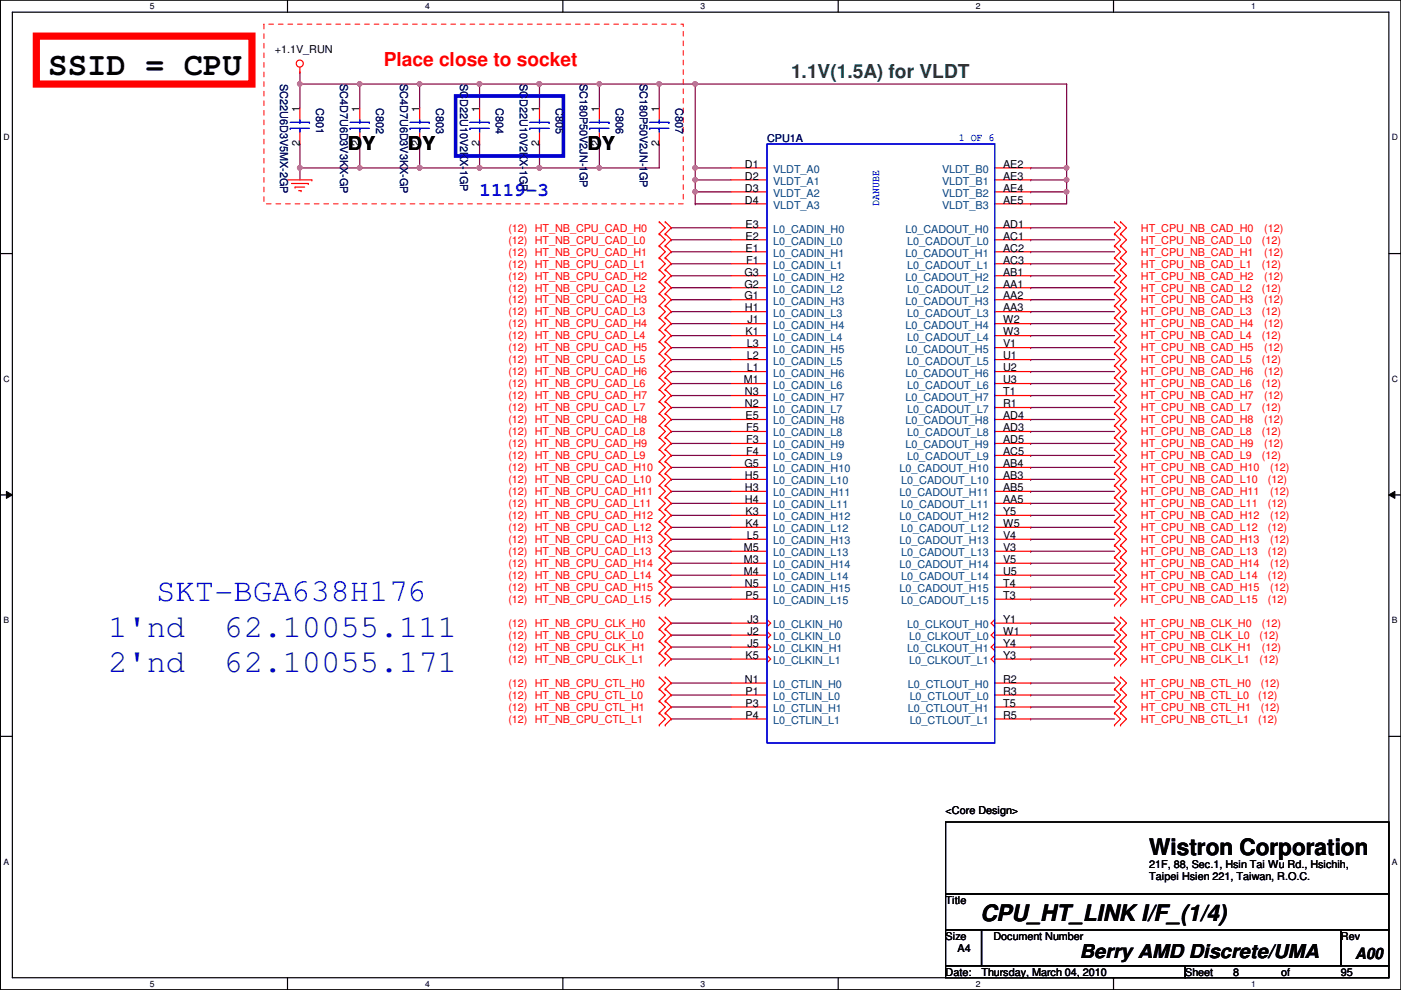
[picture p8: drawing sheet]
<svg xmlns="http://www.w3.org/2000/svg" width="297mm" height="210mm" viewBox="0 0 297 210" stroke-linecap="round" stroke-linejoin="round" font-family="sans-serif">
<path d="M.1 0h296.9v209.8h-296.9zM2.6 2.6h291.9v204.7h-291.9z" fill="none" stroke="#000" stroke-width=".25"/>
<g fill="#fff">
<path d="M31.8 .3h1v2h-1z"/>
<path d="M31.8 207.6h1v1.9h-1z"/>
</g>
<path d="M61 0v2.6M61 207.3v2.5" fill="none" stroke="#000" stroke-width=".25"/>
<g fill="#fff">
<path d="M90.1 .3h1v2h-1z"/>
<path d="M90.1 207.6h1v1.9h-1z"/>
</g>
<path d="M119.3 0v2.6M119.3 207.3v2.5" fill="none" stroke="#000" stroke-width=".25"/>
<g fill="#fff">
<path d="M148.5 .3h1v2h-1z"/>
<path d="M148.5 207.6h1v1.9h-1z"/>
</g>
<path d="M177.7 0v2.6M177.7 207.3v2.5" fill="none" stroke="#000" stroke-width=".25"/>
<g fill="#fff">
<path d="M206.9 .3h1v2h-1z"/>
<path d="M206.9 207.6h1v1.9h-1z"/>
</g>
<path d="M236.1 0v2.6M236.1 207.3v2.5" fill="none" stroke="#000" stroke-width=".25"/>
<g fill="#fff">
<path d="M265.3 .3h.9v2h-.9z"/>
<path d="M265.3 207.6h.9v1.9h-.9z"/>
<path d="M.7 28.2h1.3v1.9h-1.3z"/>
<path d="M295.1 28.2h1.3v1.9h-1.3z"/>
<path d="M.7 79.3h1.3v2h-1.3z"/>
<path d="M295.1 79.3h1.3v2h-1.3z"/>
</g>
<path d="M.1 53.8h2.5M294.5 53.8h2.5" fill="none" stroke="#000" stroke-width=".25"/>
<g fill="#fff">
<path d="M.7 130.5h1.2v2h-1.2z"/>
<path d="M295.1 130.5h1.2v2h-1.2z"/>
</g>
<path d="M.1 104.9h2.5M294.5 104.9h2.5" fill="none" stroke="#000" stroke-width=".25"/>
<path d="M1.4 104.2l1.2 .7-1.2 .8zM294.5 104.9l1.2-.7v1.5z" fill="#000"/>
<path d="M1.4 104.2l1.2 .7-1.2 .8zM294.5 104.9l1.2-.7v1.5z" fill="none" stroke="#000" stroke-width=".21"/>
<g fill="#fff">
<path d="M.7 181.7h1.2v2h-1.2z"/>
<path d="M295.1 181.7h1.2v2h-1.2z"/>
</g>
<path d="M.1 156.1h2.5M294.5 156.1h2.5" fill="none" stroke="#000" stroke-width=".25"/>
<path d="M114.4 17.8h.1M114.4 17.8h12.7" fill="none" stroke="#800040" stroke-width=".25"/>
<circle cx="114.4" cy="17.8" r=".49" fill="#f0f"/>
<circle cx="114.4" cy="17.8" r=".49" fill="none" stroke="#f0f" stroke-width=".25"/>
<path d="M63.6 15.3h.1M63.6 15.3v2.5M147.4 40.7h.1M147.4 40.7v2.5M218.5 139.7h.1M218.5 139.7h17.8M218.5 147.4h.1M218.5 144.8h.1M218.5 147.4h17.8M218.5 144.8h17.8" fill="none" stroke="#800040" stroke-width=".25"/>
<circle cx="147.4" cy="40.7" r=".49" fill="#f0f"/>
<circle cx="147.4" cy="40.7" r=".49" fill="none" stroke="#f0f" stroke-width=".25"/>
<path d="M147.4 17.8h.1M147.4 17.8h78.7" fill="none" stroke="#800040" stroke-width=".25"/>
<circle cx="147.4" cy="17.8" r=".49" fill="#f0f"/>
<circle cx="147.4" cy="17.8" r=".49" fill="none" stroke="#f0f" stroke-width=".25"/>
<g fill="none" stroke="#800040" stroke-width=".25">
<path d="M101.7 17.8h.1M101.7 17.8v5.1M101.7 17.8h12.7M114.4 17.8h.1M114.4 17.8v5.1M127.1 17.8h.1M127.1 17.8v5.1M147.4 17.8h.1M147.4 17.8v17.8M114.4 30.5h.1M114.4 30.5v5.1M139.8 30.5h.1"/>
<path d="M139.8 30.5v5.1M218.5 35.6h.1M218.5 35.6h7.6M142.3 58.5h.1M142.3 55.9h.1M142.3 53.4h.1M142.3 50.8h.1M142.3 48.3h.1M142.3 58.5h12.7M142.3 55.9h12.7M142.3 53.4h12.7M142.3 50.8h12.7"/>
<path d="M142.3 48.3h12.7M142.3 76.2h.1M142.3 73.7h.1M142.3 68.6h.1M142.3 71.2h.1M142.3 66.1h.1M142.3 63.5h.1M142.3 61h.1M142.3 78.8h.1M142.3 76.2h12.7M142.3 73.7h12.7M142.3 68.6h12.7"/>
<path d="M142.3 71.2h12.7M142.3 66.1h12.7M142.3 63.5h12.7M142.3 61h12.7M142.3 78.8h12.7M142.3 99.1h.1M142.3 94h.1M142.3 96.6h.1M142.3 91.5h.1M142.3 88.9h.1M142.3 83.9h.1M142.3 86.4h.1"/>
<path d="M142.3 81.3h.1M142.3 99.1h12.7M142.3 94h12.7M142.3 96.6h12.7M142.3 91.5h12.7M142.3 88.9h12.7M142.3 83.9h12.7M142.3 86.4h12.7M142.3 81.3h12.7M142.3 114.3h.1M142.3 116.9h.1M142.3 109.3h.1"/>
<path d="M142.3 111.8h.1M142.3 106.7h.1M142.3 104.2h.1M142.3 101.6h.1M142.3 119.4h.1M142.3 114.3h12.7M142.3 116.9h12.7M142.3 109.3h12.7M142.3 111.8h12.7M142.3 106.7h12.7M142.3 104.2h12.7M142.3 101.6h12.7"/>
<path d="M142.3 119.4h12.7M142.3 124.5h.1M142.3 127h.1M142.3 122h.1M142.3 134.7h.1M142.3 132.1h.1M142.3 137.2h.1M142.3 139.7h.1M142.3 124.5h12.7M142.3 127h12.7M142.3 122h12.7M142.3 134.7h12.7"/>
<path d="M142.3 132.1h12.7M142.3 137.2h12.7M142.3 139.7h12.7M142.3 144.8h.1M142.3 147.4h.1M142.3 152.4h.1M142.3 144.8h12.7M142.3 147.4h12.7M142.3 152.4h12.7"/>
</g>
<circle cx="114.4" cy="17.8" r=".49" fill="#f0f"/>
<circle cx="114.4" cy="17.8" r=".49" fill="none" stroke="#f0f" stroke-width=".25"/>
<circle cx="101.7" cy="17.8" r=".49" fill="#f0f"/>
<circle cx="101.7" cy="17.8" r=".49" fill="none" stroke="#f0f" stroke-width=".25"/>
<path d="M127.1 17.8h.1M127.1 17.8h12.7" fill="none" stroke="#800040" stroke-width=".25"/>
<circle cx="139.8" cy="17.8" r=".49" fill="#f0f"/>
<circle cx="139.8" cy="17.8" r=".49" fill="none" stroke="#f0f" stroke-width=".25"/>
<circle cx="127.1" cy="17.8" r=".49" fill="#f0f"/>
<circle cx="127.1" cy="17.8" r=".49" fill="none" stroke="#f0f" stroke-width=".25"/>
<path d="M89 30.5h.1M89 35.6h.1M89 30.5v5.1M89 35.6h12.7" fill="none" stroke="#800040" stroke-width=".25"/>
<circle cx="101.7" cy="35.6" r=".49" fill="#f0f"/>
<circle cx="101.7" cy="35.6" r=".49" fill="none" stroke="#f0f" stroke-width=".25"/>
<circle cx="89" cy="35.6" r=".49" fill="#f0f"/>
<circle cx="89" cy="35.6" r=".49" fill="none" stroke="#f0f" stroke-width=".25"/>
<path d="M101.7 35.6h.1M101.7 35.6h12.7" fill="none" stroke="#800040" stroke-width=".25"/>
<circle cx="114.4" cy="35.6" r=".49" fill="#f0f"/>
<circle cx="114.4" cy="35.6" r=".49" fill="none" stroke="#f0f" stroke-width=".25"/>
<circle cx="101.7" cy="35.6" r=".49" fill="#f0f"/>
<circle cx="101.7" cy="35.6" r=".49" fill="none" stroke="#f0f" stroke-width=".25"/>
<path d="M89 17.8h.1M89 17.8h12.7" fill="none" stroke="#800040" stroke-width=".25"/>
<circle cx="101.7" cy="17.8" r=".49" fill="#f0f"/>
<circle cx="101.7" cy="17.8" r=".49" fill="none" stroke="#f0f" stroke-width=".25"/>
<circle cx="89" cy="17.8" r=".49" fill="#f0f"/>
<circle cx="89" cy="17.8" r=".49" fill="none" stroke="#f0f" stroke-width=".25"/>
<path d="M76.3 30.5h.1M76.3 30.5v5.1" fill="none" stroke="#800040" stroke-width=".25"/>
<circle cx="76.3" cy="35.6" r=".49" fill="#f0f"/>
<circle cx="76.3" cy="35.6" r=".49" fill="none" stroke="#f0f" stroke-width=".25"/>
<path d="M89 17.8h.1M89 17.8v5.1M114.4 35.6h.1M114.4 35.6h12.7M226.1 40.7h.1M226.1 40.7v2.5" fill="none" stroke="#800040" stroke-width=".25"/>
<circle cx="114.4" cy="35.6" r=".49" fill="#f0f"/>
<circle cx="114.4" cy="35.6" r=".49" fill="none" stroke="#f0f" stroke-width=".25"/>
<path d="M218.5 38.1h.1M218.5 38.1h7.6" fill="none" stroke="#800040" stroke-width=".25"/>
<circle cx="226.1" cy="38.1" r=".49" fill="#f0f"/>
<circle cx="226.1" cy="38.1" r=".49" fill="none" stroke="#f0f" stroke-width=".25"/>
<path d="M147.4 35.6h.1M147.4 35.6v2.5" fill="none" stroke="#800040" stroke-width=".25"/>
<circle cx="147.4" cy="38.1" r=".49" fill="#f0f"/>
<circle cx="147.4" cy="38.1" r=".49" fill="none" stroke="#f0f" stroke-width=".25"/>
<circle cx="147.4" cy="35.6" r=".49" fill="#f0f"/>
<circle cx="147.4" cy="35.6" r=".49" fill="none" stroke="#f0f" stroke-width=".25"/>
<path d="M76.3 17.8h.1M76.3 17.8h12.7M139.8 17.8h.1M139.8 17.8v5.1" fill="none" stroke="#800040" stroke-width=".25"/>
<circle cx="76.3" cy="17.8" r=".49" fill="#f0f"/>
<circle cx="76.3" cy="17.8" r=".49" fill="none" stroke="#f0f" stroke-width=".25"/>
<path d="M218.5 40.7h.1M218.5 40.7h7.6" fill="none" stroke="#800040" stroke-width=".25"/>
<circle cx="226.1" cy="40.7" r=".49" fill="#f0f"/>
<circle cx="226.1" cy="40.7" r=".49" fill="none" stroke="#f0f" stroke-width=".25"/>
<path d="M76.3 35.6h.1M76.3 35.6h12.7" fill="none" stroke="#800040" stroke-width=".25"/>
<circle cx="89" cy="35.6" r=".49" fill="#f0f"/>
<circle cx="89" cy="35.6" r=".49" fill="none" stroke="#f0f" stroke-width=".25"/>
<g fill="none" stroke="#800040" stroke-width=".25">
<path d="M63.6 17.8h.1M63.6 17.8v5.1M226.1 17.8h.1M226.1 17.8v17.8M63.6 35.6h.1M63.6 30.5h.1M63.6 30.5v7.6M127.1 35.6h.1M127.1 35.6h12.7M218.5 43.2h.1M218.5 43.2h7.6M218.5 149.9h.1"/>
<path d="M218.5 152.4h.1M218.5 149.9h17.8M218.5 152.4h17.8"/>
</g>
<circle cx="226.1" cy="35.6" r=".49" fill="#f0f"/>
<circle cx="226.1" cy="35.6" r=".49" fill="none" stroke="#f0f" stroke-width=".25"/>
<path d="M127.1 30.5h.1M127.1 30.5v5.1M226.1 38.1h.1M226.1 35.6h.1M226.1 35.6v5.1M218.5 53.4h.1M218.5 53.4h17.8M218.5 96.6h.1M218.5 96.6h17.8M142.3 149.9h.1M142.3 149.9h12.7" fill="none" stroke="#800040" stroke-width=".25"/>
<circle cx="127.1" cy="35.6" r=".49" fill="#f0f"/>
<circle cx="127.1" cy="35.6" r=".49" fill="none" stroke="#f0f" stroke-width=".25"/>
<path d="M63.6 17.8h.1M63.6 17.8h12.7M101.7 30.5h.1M101.7 30.5v5.1" fill="none" stroke="#800040" stroke-width=".25"/>
<circle cx="63.6" cy="17.8" r=".49" fill="#f0f"/>
<circle cx="63.6" cy="17.8" r=".49" fill="none" stroke="#f0f" stroke-width=".25"/>
<g fill="none" stroke="#800040" stroke-width=".25">
<path d="M76.3 17.8h.1M76.3 17.8v5.1M139.8 17.8h.1M139.8 17.8h7.6M63.6 35.6h.1M63.6 35.6h12.7M147.4 38.1h.1M147.4 38.1v2.6M218.5 50.8h.1M218.5 58.5h.1M218.5 48.3h.1M218.5 55.9h.1"/>
<path d="M218.5 50.8h17.8M218.5 58.5h17.8M218.5 48.3h17.8M218.5 55.9h17.8M218.5 76.2h.1M218.5 68.6h.1M218.5 66.1h.1M218.5 63.5h.1M218.5 73.7h.1M218.5 78.8h.1M218.5 61h.1M218.5 71.2h.1"/>
<path d="M218.5 76.2h17.8M218.5 68.6h17.8M218.5 66.1h17.8M218.5 63.5h17.8M218.5 73.7h17.8M218.5 78.8h17.8M218.5 61h17.8M218.5 71.2h17.8M218.5 86.4h.1M218.5 83.9h.1M218.5 81.3h.1M218.5 91.5h.1"/>
<path d="M218.5 99.1h.1M218.5 88.9h.1M218.5 94h.1M218.5 86.4h17.8M218.5 83.9h17.8M218.5 81.3h17.8M218.5 91.5h17.8M218.5 99.1h17.8M218.5 88.9h17.8M218.5 94h17.8M218.5 106.7h.1M218.5 104.2h.1"/>
<path d="M218.5 114.3h.1M218.5 119.4h.1M218.5 111.8h.1M218.5 101.6h.1M218.5 116.9h.1M218.5 109.3h.1M218.5 106.7h17.8M218.5 104.2h17.8M218.5 114.3h17.8M218.5 119.4h17.8M218.5 111.8h17.8M218.5 101.6h17.8"/>
<path d="M218.5 116.9h17.8M218.5 109.3h17.8M218.5 134.7h.1M218.5 137.2h.1M218.5 122h.1M218.5 132.1h.1M218.5 127h.1M218.5 124.5h.1M218.5 134.7h17.8M218.5 137.2h17.8M218.5 122h17.8M218.5 132.1h17.8"/>
<path d="M218.5 127h17.8M218.5 124.5h17.8"/>
</g>
<circle cx="63.6" cy="35.6" r=".49" fill="#f0f"/>
<circle cx="63.6" cy="35.6" r=".49" fill="none" stroke="#f0f" stroke-width=".25"/>
<path d="M147.4 38.1h.1M147.4 35.6h.1M147.4 38.1h7.6M147.4 35.6h7.6M147.4 43.2h.1M147.4 40.7h.1M147.4 43.2h7.6M147.4 40.7h7.6" fill="none" stroke="#800040" stroke-width=".25"/>
<g fill="none" stroke="#f00" stroke-width=".25">
<path d="M63.6 15.3h.1M63.6 14.3v1M61 38.1h5.1M61.8 38.9h3.6M62.6 39.7h.1M62.6 39.7h2M63.6 22.9v2.5M63.6 28v2.5M65.4 38.9h.1M66.1 38.1h.1M76.3 22.9v2.5M76.3 28v2.5"/>
<path d="M89 22.9v2.5M89 28v2.5M101.7 22.9v2.5M101.7 28v2.5M114.4 22.9v2.5M114.4 28v2.5M127.1 22.9v2.5M127.1 28v2.5M139.8 22.9v2.5M139.8 28v2.5M155 38.1h7.6M155 35.6h7.6"/>
<path d="M210.9 38.1h7.6M210.9 35.6h7.6M63.3 40.4h.5M63.8 40.4h.1M139.8 47h.1M139.8 49.6h.1M139.8 57.2h.1M139.8 59.7h.1M139.8 54.7h.1M139.8 52.1h.1M139.8 47l1.3 1.3-1.3 1.3M139.8 57.2l1.3 1.3-1.3 1.2"/>
<path d="M139.8 54.7l1.3 1.2-1.3 1.3M139.8 52.1l1.3 1.3-1.3 1.3M139.8 49.6l1.3 1.2-1.3 1.3M139.8 59.7l1.3 1.3-1.3 1.3M141.1 49.6h.1M141.1 47h.1M141.1 59.7h.1M141.1 57.2h.1M141.1 54.7h.1M141.1 52.1h.1M141.1 47l1.2 1.3-1.2 1.3M141.1 57.2l1.2 1.3-1.2 1.2"/>
<path d="M141.1 54.7l1.2 1.2-1.2 1.3M141.1 52.1l1.2 1.3-1.2 1.3M141.1 49.6l1.2 1.2-1.2 1.3M141.1 59.7l1.2 1.3-1.2 1.3M155 40.7h7.6M155 43.2h7.6M155 48.3h7.6M155 50.8h7.6M155 53.4h7.6M155 55.9h7.6M155 58.5h7.6M210.9 40.7h7.6"/>
<path d="M210.9 43.2h7.6M210.9 48.3h7.6M210.9 50.8h7.6M210.9 53.4h7.6M210.9 55.9h7.6M210.9 58.5h7.6M236.3 57.2h.1M236.3 59.7h.1M236.3 54.7h.1M236.3 49.6h.1M236.3 52.1h.1M236.3 47h.1"/>
<path d="M236.3 47l1.3 1.3-1.3 1.3M236.3 49.6l1.3 1.2-1.3 1.3M236.3 57.2l1.3 1.3-1.3 1.2M236.3 54.7l1.3 1.2-1.3 1.3M236.3 59.7l1.3 1.3-1.3 1.3M236.3 52.1l1.3 1.3-1.3 1.3M237.6 57.2h.1M237.6 59.7h.1M237.6 54.7h.1M237.6 49.6h.1M237.6 52.1h.1M237.6 47h.1"/>
<path d="M237.6 47l1.2 1.3-1.2 1.3M237.6 57.2l1.2 1.3-1.2 1.2M237.6 54.7l1.2 1.2-1.2 1.3M237.6 49.6l1.2 1.2-1.2 1.3M237.6 59.7l1.2 1.3-1.2 1.3M237.6 52.1l1.2 1.3-1.2 1.3M139.8 64.8h.1M139.8 67.4h.1M139.8 62.3h.1M139.8 72.4h.1M139.8 75h.1M139.8 69.9h.1"/>
<path d="M139.8 77.5h.1M139.8 64.8l1.3 1.3-1.3 1.3M139.8 62.3l1.3 1.2-1.3 1.3M139.8 72.4l1.3 1.3-1.3 1.3M139.8 69.9l1.3 1.3-1.3 1.2M139.8 67.4l1.3 1.2-1.3 1.3M139.8 77.5l1.3 1.3-1.3 1.3M139.8 75l1.3 1.2-1.3 1.3M141.1 67.4h.1M141.1 64.8h.1M141.1 62.3h.1M141.1 75h.1"/>
<path d="M141.1 72.4h.1M141.1 69.9h.1M141.1 77.5h.1M141.1 64.8l1.2 1.3-1.2 1.3M141.1 62.3l1.2 1.2-1.2 1.3M141.1 72.4l1.2 1.3-1.2 1.3M141.1 69.9l1.2 1.3-1.2 1.2M141.1 67.4l1.2 1.2-1.2 1.3M141.1 77.5l1.2 1.3-1.2 1.3M141.1 75l1.2 1.2-1.2 1.3M155 61h7.6M155 63.5h7.6"/>
<path d="M155 66.1h7.6M155 68.6h7.6M155 71.2h7.6M155 73.7h7.6M155 76.2h7.6M155 78.8h7.6M210.9 61h7.6M210.9 63.5h7.6M210.9 66.1h7.6M210.9 68.6h7.6M210.9 71.2h7.6M210.9 73.7h7.6"/>
<path d="M210.9 76.2h7.6M210.9 78.8h7.6M236.3 62.3h.1M236.3 64.8h.1M236.3 77.5h.1M236.3 72.4h.1M236.3 75h.1M236.3 67.4h.1M236.3 69.9h.1M236.3 62.3l1.3 1.2-1.3 1.3M236.3 77.5l1.3 1.3-1.3 1.3M236.3 72.4l1.3 1.3-1.3 1.3"/>
<path d="M236.3 67.4l1.3 1.2-1.3 1.3M236.3 75l1.3 1.2-1.3 1.3M236.3 69.9l1.3 1.3-1.3 1.2M236.3 64.8l1.3 1.3-1.3 1.3M237.6 62.3h.1M237.6 64.8h.1M237.6 77.5h.1M237.6 72.4h.1M237.6 75h.1M237.6 67.4h.1M237.6 69.9h.1M237.6 62.3l1.2 1.2-1.2 1.3"/>
<path d="M237.6 77.5l1.2 1.3-1.2 1.3M237.6 72.4l1.2 1.3-1.2 1.3M237.6 67.4l1.2 1.2-1.2 1.3M237.6 75l1.2 1.2-1.2 1.3M237.6 69.9l1.2 1.3-1.2 1.2M237.6 64.8l1.2 1.3-1.2 1.3M139.8 80.1h.1M139.8 82.6h.1M139.8 87.7h.1M139.8 90.2h.1M139.8 85.1h.1M139.8 97.8h.1"/>
<path d="M139.8 95.3h.1M139.8 92.8h.1M139.8 80.1l1.3 1.2-1.3 1.3M139.8 87.7l1.3 1.2-1.3 1.3M139.8 85.1l1.3 1.3-1.3 1.3M139.8 82.6l1.3 1.3-1.3 1.2M139.8 97.8l1.3 1.3-1.3 1.3M139.8 95.3l1.3 1.3-1.3 1.2M139.8 92.8l1.3 1.2-1.3 1.3M139.8 90.2l1.3 1.3-1.3 1.3M141.1 82.6h.1M141.1 80.1h.1"/>
<path d="M141.1 90.2h.1M141.1 87.7h.1M141.1 85.1h.1M141.1 97.8h.1M141.1 95.3h.1M141.1 92.8h.1M141.1 80.1l1.2 1.2-1.2 1.3M141.1 87.7l1.2 1.2-1.2 1.3M141.1 85.1l1.2 1.3-1.2 1.3M141.1 82.6l1.2 1.3-1.2 1.2M141.1 97.8l1.2 1.3-1.2 1.3M141.1 95.3l1.2 1.3-1.2 1.2"/>
<path d="M141.1 92.8l1.2 1.2-1.2 1.3M141.1 90.2l1.2 1.3-1.2 1.3M155 81.3h7.6M155 83.9h7.6M155 86.4h7.6M155 88.9h7.6M155 91.5h7.6M155 94h7.6M155 96.6h7.6M155 99.1h7.6M210.9 81.3h7.6M210.9 83.9h7.6"/>
<path d="M210.9 86.4h7.6M210.9 88.9h7.6M210.9 91.5h7.6M210.9 94h7.6M210.9 96.6h7.6M210.9 99.1h7.6M236.3 82.6h.1M236.3 85.1h.1M236.3 80.1h.1M236.3 97.8h.1M236.3 95.3h.1M236.3 90.2h.1"/>
<path d="M236.3 92.8h.1M236.3 87.7h.1M236.3 82.6l1.3 1.3-1.3 1.2M236.3 97.8l1.3 1.3-1.3 1.3M236.3 95.3l1.3 1.3-1.3 1.2M236.3 90.2l1.3 1.3-1.3 1.3M236.3 87.7l1.3 1.2-1.3 1.3M236.3 92.8l1.3 1.2-1.3 1.3M236.3 80.1l1.3 1.2-1.3 1.3M236.3 85.1l1.3 1.3-1.3 1.3M237.6 82.6h.1M237.6 85.1h.1"/>
<path d="M237.6 80.1h.1M237.6 97.8h.1M237.6 95.3h.1M237.6 90.2h.1M237.6 92.8h.1M237.6 87.7h.1M237.6 82.6l1.2 1.3-1.2 1.2M237.6 97.8l1.2 1.3-1.2 1.3M237.6 95.3l1.2 1.3-1.2 1.2M237.6 90.2l1.2 1.3-1.2 1.3M237.6 87.7l1.2 1.2-1.2 1.3M237.6 92.8l1.2 1.2-1.2 1.3"/>
<path d="M237.6 80.1l1.2 1.2-1.2 1.3M237.6 85.1l1.2 1.3-1.2 1.3M139.8 100.4h.1M139.8 105.5h.1M139.8 108h.1M139.8 102.9h.1M139.8 113.1h.1M139.8 115.6h.1M139.8 110.5h.1M139.8 118.2h.1M139.8 105.5l1.3 1.2-1.3 1.3M139.8 102.9l1.3 1.3-1.3 1.3"/>
<path d="M139.8 100.4l1.3 1.2-1.3 1.3M139.8 113.1l1.3 1.2-1.3 1.3M139.8 110.5l1.3 1.3-1.3 1.3M139.8 108l1.3 1.3-1.3 1.2M139.8 118.2l1.3 1.2-1.3 1.3M139.8 115.6l1.3 1.3-1.3 1.3M141.1 100.4h.1M141.1 108h.1M141.1 105.5h.1M141.1 102.9h.1M141.1 115.6h.1M141.1 113.1h.1"/>
<path d="M141.1 110.5h.1M141.1 118.2h.1M141.1 105.5l1.2 1.2-1.2 1.3M141.1 102.9l1.2 1.3-1.2 1.3M141.1 100.4l1.2 1.2-1.2 1.3M141.1 113.1l1.2 1.2-1.2 1.3M141.1 110.5l1.2 1.3-1.2 1.3M141.1 108l1.2 1.3-1.2 1.2M141.1 118.2l1.2 1.2-1.2 1.3M141.1 115.6l1.2 1.3-1.2 1.3M155 101.6h7.6M155 104.2h7.6"/>
<path d="M155 106.7h7.6M155 109.3h7.6M155 111.8h7.6M155 114.3h7.6M155 116.9h7.6M155 119.4h7.6M210.9 101.6h7.6M210.9 104.2h7.6M210.9 106.7h7.6M210.9 109.3h7.6M210.9 111.8h7.6M210.9 114.3h7.6"/>
<path d="M210.9 116.9h7.6M210.9 119.4h7.6M236.3 108h.1M236.3 110.5h.1M236.3 102.9h.1M236.3 105.5h.1M236.3 100.4h.1M236.3 118.2h.1M236.3 113.1h.1M236.3 115.6h.1M236.3 108l1.3 1.3-1.3 1.2M236.3 102.9l1.3 1.3-1.3 1.3"/>
<path d="M236.3 118.2l1.3 1.2-1.3 1.3M236.3 113.1l1.3 1.2-1.3 1.3M236.3 115.6l1.3 1.3-1.3 1.3M236.3 100.4l1.3 1.2-1.3 1.3M236.3 110.5l1.3 1.3-1.3 1.3M236.3 105.5l1.3 1.2-1.3 1.3M237.6 108h.1M237.6 110.5h.1M237.6 102.9h.1M237.6 105.5h.1M237.6 100.4h.1M237.6 118.2h.1"/>
<path d="M237.6 113.1h.1M237.6 115.6h.1M237.6 108l1.2 1.3-1.2 1.2M237.6 102.9l1.2 1.3-1.2 1.3M237.6 118.2l1.2 1.2-1.2 1.3M237.6 113.1l1.2 1.2-1.2 1.3M237.6 115.6l1.2 1.3-1.2 1.3M237.6 100.4l1.2 1.2-1.2 1.3M237.6 110.5l1.2 1.3-1.2 1.3M237.6 105.5l1.2 1.2-1.2 1.3M139.8 130.9h.1M139.8 133.4h.1"/>
<path d="M139.8 135.9h.1M139.8 120.7h.1M139.8 123.2h.1M139.8 138.5h.1M139.8 125.8h.1M139.8 128.3h.1M139.8 130.9l1.3 1.2-1.3 1.3M139.8 133.4l1.3 1.3-1.3 1.2M139.8 120.7l1.3 1.3-1.3 1.2M139.8 135.9l1.3 1.3-1.3 1.3M139.8 125.8l1.3 1.2-1.3 1.3M139.8 123.2l1.3 1.3-1.3 1.3"/>
<path d="M139.8 138.5l1.3 1.2-1.3 1.3M141.1 133.4h.1M141.1 130.9h.1M141.1 135.9h.1M141.1 123.2h.1M141.1 120.7h.1M141.1 138.5h.1M141.1 128.3h.1M141.1 125.8h.1M141.1 130.9l1.2 1.2-1.2 1.3M141.1 133.4l1.2 1.3-1.2 1.2M141.1 120.7l1.2 1.3-1.2 1.2"/>
<path d="M141.1 135.9l1.2 1.3-1.2 1.3M141.1 125.8l1.2 1.2-1.2 1.3M141.1 123.2l1.2 1.3-1.2 1.3M141.1 138.5l1.2 1.2-1.2 1.3M155 122h7.6M155 124.5h7.6M155 127h7.6M155 132.1h7.6M155 134.7h7.6M155 137.2h7.6M155 139.7h7.6M162.6 131.4l.8 .7-.8 .8"/>
<path d="M162.6 133.9l.8 .8-.8 .7M162.6 136.4l.8 .8-.8 .8M162.6 139l.8 .7-.8 .8M210.9 122h7.6M210.9 124.5h7.6M210.9 127h7.6M210.9 132.1h7.6M210.9 134.7h7.6M210.9 137.2h7.6M210.9 139.7h7.6M210.9 131.4l-.8 .7 .8 .8M210.9 133.9l-.8 .8 .8 .7"/>
<path d="M210.9 136.4l-.8 .8 .8 .8M210.9 139l-.8 .7 .8 .8M236.3 123.2h.1M236.3 125.8h.1M236.3 120.7h.1M236.3 128.3h.1M236.3 130.9h.1M236.3 133.4h.1M236.3 138.5h.1M236.3 135.9h.1M236.3 123.2l1.3 1.3-1.3 1.3M236.3 120.7l1.3 1.3-1.3 1.2"/>
<path d="M236.3 125.8l1.3 1.2-1.3 1.3M236.3 130.9l1.3 1.2-1.3 1.3M236.3 138.5l1.3 1.2-1.3 1.3M236.3 135.9l1.3 1.3-1.3 1.3M236.3 133.4l1.3 1.3-1.3 1.2M237.6 123.2h.1M237.6 125.8h.1M237.6 120.7h.1M237.6 128.3h.1M237.6 130.9h.1M237.6 133.4h.1M237.6 138.5h.1"/>
<path d="M237.6 135.9h.1M237.6 123.2l1.2 1.3-1.2 1.3M237.6 120.7l1.2 1.3-1.2 1.2M237.6 125.8l1.2 1.2-1.2 1.3M237.6 130.9l1.2 1.2-1.2 1.3M237.6 138.5l1.2 1.2-1.2 1.3M237.6 135.9l1.2 1.3-1.2 1.3M237.6 133.4l1.2 1.3-1.2 1.2M139.8 151.2h.1M139.8 153.7h.1M139.8 148.6h.1M139.8 143.6h.1"/>
<path d="M139.8 146.1h.1M139.8 141h.1M139.8 151.2l1.3 1.2-1.3 1.3M139.8 148.6l1.3 1.3-1.3 1.3M139.8 143.6l1.3 1.2-1.3 1.3M139.8 146.1l1.3 1.3-1.3 1.2M141.1 153.7h.1M141.1 151.2h.1M141.1 148.6h.1M141.1 146.1h.1M141.1 143.6h.1M141.1 141h.1"/>
<path d="M141.1 151.2l1.2 1.2-1.2 1.3M141.1 148.6l1.2 1.3-1.2 1.3M141.1 143.6l1.2 1.2-1.2 1.3M141.1 146.1l1.2 1.3-1.2 1.2M155 144.8h7.6M155 147.4h7.6M155 149.9h7.6M155 152.4h7.6M210.9 144.8h7.6M210.9 147.4h7.6M210.9 149.9h7.6M210.9 152.4h7.6"/>
<path d="M236.3 143.6h.1M236.3 146.1h.1M236.3 148.6h.1M236.3 141h.1M236.3 151.2h.1M236.3 153.7h.1M236.3 143.6l1.3 1.2-1.3 1.3M236.3 146.1l1.3 1.3-1.3 1.2M236.3 148.6l1.3 1.3-1.3 1.3M236.3 151.2l1.3 1.2-1.3 1.3M237.6 143.6h.1M237.6 146.1h.1"/>
<path d="M237.6 148.6h.1M237.6 141h.1M237.6 151.2h.1M237.6 153.7h.1M237.6 143.6l1.2 1.2-1.2 1.3M237.6 146.1l1.2 1.3-1.2 1.2M237.6 148.6l1.2 1.3-1.2 1.3M237.6 151.2l1.2 1.2-1.2 1.3"/>
<circle cx="63.6" cy="13.5" r=".75"/>
</g>
<path d="M200.5 174.3h94v15.2h-94zM200.5 189.5h94v7.6h-94zM200.5 197.1h7.6v7.7h-7.6zM208.1 197.1h76.2v7.7h-76.2zM284.3 197.1h10.2v7.7h-10.2zM200.5 204.8h50.8v2.5h-50.8zM251.3 204.8h43.2v2.5h-43.2z" fill="none" stroke="#000" stroke-width=".25"/>
<path d="M7.7 7.7h45.7v10.1h-45.7z" fill="none" stroke="#f00" stroke-width="1.5"/>
<path d="M56 5.1h88.9v38.1h-88.9z" fill="none" stroke="#f00" stroke-width=".21" stroke-dasharray="1 1 1 1 1 1 1 1"/>
<path d="M96.6 20.4h22.9v12.7h-22.9z" fill="none" stroke="#00f" stroke-width=".76"/>
<g fill="none" stroke="#00f" stroke-width=".25">
<path d="M61.5 27.2h.1M61.5 26h4.1M61.5 27.2h4.1M63.6 26h.1M63.6 27.2h.1M63.6 25.4v.6M63.6 27.2v.8M65.6 26h.1M74.2 27.2h.1M74.2 26h4.1M74.2 27.2h4.1M76.3 26h.1"/>
<path d="M76.3 27.2h.1M76.3 25.4v.6M76.3 27.2v.8M78.3 26h.1M86.9 27.2h.1M86.9 26h4.1M86.9 27.2h4.1M89 26h.1M89 27.2h.1M89 25.4v.6M89 27.2v.8M91 26h.1"/>
<path d="M99.6 27.2h.1M99.6 26h4.1M99.6 27.2h4.1M101.7 26h.1M101.7 27.2h.1M101.7 25.4v.6M101.7 27.2v.8M103.7 26h.1M112.3 27.2h.1M112.3 26h4.1M112.3 27.2h4.1M114.4 26h.1"/>
<path d="M114.4 27.2h.1M114.4 25.4v.6M114.4 27.2v.8M116.4 26h.1M125 27.2h.1M125 26h4.1M125 27.2h4.1M127.1 26h.1M127.1 27.2h.1M127.1 25.4v.6M127.1 27.2v.8M129.1 26h.1"/>
<path d="M137.7 27.2h.1M137.7 26h4.1M137.7 27.2h4.1M139.8 26h.1M139.8 27.2h.1M139.8 25.4v.6M139.8 27.2v.8M141.8 26h.1M162.6 30.5h48.3v127h-48.3z"/>
</g>
<circle cx="114.4" cy="17.8" r=".49" fill="#f0f"/>
<circle cx="114.4" cy="17.8" r=".49" fill="none" stroke="#f0f" stroke-width=".25"/>
<circle cx="147.4" cy="40.7" r=".49" fill="#f0f"/>
<circle cx="147.4" cy="40.7" r=".49" fill="none" stroke="#f0f" stroke-width=".25"/>
<circle cx="147.4" cy="17.8" r=".49" fill="#f0f"/>
<circle cx="147.4" cy="17.8" r=".49" fill="none" stroke="#f0f" stroke-width=".25"/>
<circle cx="114.4" cy="17.8" r=".49" fill="#f0f"/>
<circle cx="114.4" cy="17.8" r=".49" fill="none" stroke="#f0f" stroke-width=".25"/>
<circle cx="101.7" cy="17.8" r=".49" fill="#f0f"/>
<circle cx="101.7" cy="17.8" r=".49" fill="none" stroke="#f0f" stroke-width=".25"/>
<circle cx="139.8" cy="17.8" r=".49" fill="#f0f"/>
<circle cx="139.8" cy="17.8" r=".49" fill="none" stroke="#f0f" stroke-width=".25"/>
<circle cx="127.1" cy="17.8" r=".49" fill="#f0f"/>
<circle cx="127.1" cy="17.8" r=".49" fill="none" stroke="#f0f" stroke-width=".25"/>
<circle cx="101.7" cy="35.6" r=".49" fill="#f0f"/>
<circle cx="101.7" cy="35.6" r=".49" fill="none" stroke="#f0f" stroke-width=".25"/>
<circle cx="89" cy="35.6" r=".49" fill="#f0f"/>
<circle cx="89" cy="35.6" r=".49" fill="none" stroke="#f0f" stroke-width=".25"/>
<circle cx="114.4" cy="35.6" r=".49" fill="#f0f"/>
<circle cx="114.4" cy="35.6" r=".49" fill="none" stroke="#f0f" stroke-width=".25"/>
<circle cx="101.7" cy="35.6" r=".49" fill="#f0f"/>
<circle cx="101.7" cy="35.6" r=".49" fill="none" stroke="#f0f" stroke-width=".25"/>
<circle cx="101.7" cy="17.8" r=".49" fill="#f0f"/>
<circle cx="101.7" cy="17.8" r=".49" fill="none" stroke="#f0f" stroke-width=".25"/>
<circle cx="89" cy="17.8" r=".49" fill="#f0f"/>
<circle cx="89" cy="17.8" r=".49" fill="none" stroke="#f0f" stroke-width=".25"/>
<circle cx="76.3" cy="35.6" r=".49" fill="#f0f"/>
<circle cx="76.3" cy="35.6" r=".49" fill="none" stroke="#f0f" stroke-width=".25"/>
<circle cx="114.4" cy="35.6" r=".49" fill="#f0f"/>
<circle cx="114.4" cy="35.6" r=".49" fill="none" stroke="#f0f" stroke-width=".25"/>
<circle cx="226.1" cy="38.1" r=".49" fill="#f0f"/>
<circle cx="226.1" cy="38.1" r=".49" fill="none" stroke="#f0f" stroke-width=".25"/>
<circle cx="147.4" cy="38.1" r=".49" fill="#f0f"/>
<circle cx="147.4" cy="38.1" r=".49" fill="none" stroke="#f0f" stroke-width=".25"/>
<circle cx="147.4" cy="35.6" r=".49" fill="#f0f"/>
<circle cx="147.4" cy="35.6" r=".49" fill="none" stroke="#f0f" stroke-width=".25"/>
<circle cx="76.3" cy="17.8" r=".49" fill="#f0f"/>
<circle cx="76.3" cy="17.8" r=".49" fill="none" stroke="#f0f" stroke-width=".25"/>
<circle cx="226.1" cy="40.7" r=".49" fill="#f0f"/>
<circle cx="226.1" cy="40.7" r=".49" fill="none" stroke="#f0f" stroke-width=".25"/>
<circle cx="89" cy="35.6" r=".49" fill="#f0f"/>
<circle cx="89" cy="35.6" r=".49" fill="none" stroke="#f0f" stroke-width=".25"/>
<circle cx="226.1" cy="35.6" r=".49" fill="#f0f"/>
<circle cx="226.1" cy="35.6" r=".49" fill="none" stroke="#f0f" stroke-width=".25"/>
<circle cx="127.1" cy="35.6" r=".49" fill="#f0f"/>
<circle cx="127.1" cy="35.6" r=".49" fill="none" stroke="#f0f" stroke-width=".25"/>
<circle cx="63.6" cy="17.8" r=".49" fill="#f0f"/>
<circle cx="63.6" cy="17.8" r=".49" fill="none" stroke="#f0f" stroke-width=".25"/>
<circle cx="63.6" cy="35.6" r=".49" fill="#f0f"/>
<circle cx="63.6" cy="35.6" r=".49" fill="none" stroke="#f0f" stroke-width=".25"/>
<text font-size="6.9" x="10.2" y="15.9">SSID = CPU</text>
<text font-size="6.9" fill="#00f" x="33.1" y="127.5">SKT-BGA638H176</text>
<g font-size="6.9" fill="#0000a0">
<text x="22.9" y="135.1">1'nd</text>
<text x="47.6" y="135.1">62.10055.111</text>
<text x="22.9" y="142.5">2'nd</text>
<text x="47.6" y="142.5">62.10055.171</text>
</g>
<g font-size="4.8">
<text x="243.7" y="181.3">Wistron Corporation</text>
<text x="207.9" y="195.2">CPU_HT_LINK I/F_(1/4)</text>
</g>
<text font-size="4.1" fill="#f00" x="81.4" y="14">Place close to socket</text>
<text font-size="4.1" fill="#008000" x="167.7" y="16.5">1.1V(1.5A) for VLDT</text>
<g font-size="4.1">
<text x="73.7" y="31.7">DY</text>
<text x="86.4" y="31.7">DY</text>
<text x="124.5" y="31.7">DY</text>
<text x="228.9" y="203.2">Berry AMD Discrete/UMA</text>
</g>
<text font-size="4.1" fill="#00f" x="101.7" y="41.6">1119-3</text>
<text font-size="3.3" x="287.4" y="203.2">A00</text>
<g font-size="2.3">
<text x="58.2" y="11.3">+1.1V_RUN</text>
<text x="63.5" y="23.7" transform="rotate(-90 63.5 23.7)">1</text>
<text x="76.2" y="23.7" transform="rotate(-90 76.2 23.7)">1</text>
<text x="88.9" y="23.7" transform="rotate(-90 88.9 23.7)">1</text>
<text x="101.6" y="23.7" transform="rotate(-90 101.6 23.7)">1</text>
<text x="114.3" y="23.7" transform="rotate(-90 114.3 23.7)">1</text>
<text x="127" y="23.7" transform="rotate(-90 127 23.7)">1</text>
<text x="139.7" y="23.7" transform="rotate(-90 139.7 23.7)">1</text>
<text x="63.5" y="31" transform="rotate(-90 63.5 31)">2</text>
<text x="76.2" y="31" transform="rotate(-90 76.2 31)">2</text>
<text x="88.9" y="31" transform="rotate(-90 88.9 31)">2</text>
<text x="101.6" y="31" transform="rotate(-90 101.6 31)">2</text>
<text x="114.3" y="31" transform="rotate(-90 114.3 31)">2</text>
<text x="127" y="31" transform="rotate(-90 127 31)">2</text>
<text x="139.7" y="31" transform="rotate(-90 139.7 31)">2</text>
<text x="157.9" y="35.6">D1</text>
<text x="212.7" y="35.6">AE2</text>
<text x="157.9" y="38.1">D2</text>
<text x="157.9" y="40.6">D3</text>
<text x="212.7" y="38.1">AE3</text>
<text x="212.7" y="40.6">AE4</text>
<text x="157.9" y="43.2">D4</text>
<text x="212.7" y="43.2">AE5</text>
<text x="158.1" y="48.3">E3</text>
<text x="158.1" y="50.8">E2</text>
<text x="158.1" y="53.3">E1</text>
<text x="212.7" y="48.3">AD1</text>
<text x="212.7" y="50.8">AC1</text>
<text x="212.7" y="53.3">AC2</text>
<text x="157.8" y="58.4">G3</text>
<text x="158.2" y="55.9">F1</text>
<text x="212.7" y="55.9">AC3</text>
<text x="212.7" y="58.4">AB1</text>
<text x="157.8" y="61">G2</text>
<text x="157.8" y="63.5">G1</text>
<text x="212.7" y="61">AA1</text>
<text x="212.7" y="63.5">AA2</text>
<text x="157.9" y="66">H1</text>
<text x="158.1" y="71.1">K1</text>
<text x="158.5" y="68.6">J1</text>
<text x="212.7" y="66">AA3</text>
<text x="212.7" y="68.6">W2</text>
<text x="212.7" y="71.1">W3</text>
<text x="158.3" y="73.7">L3</text>
<text x="158.3" y="76.2">L2</text>
<text x="212.7" y="73.7">V1</text>
<text x="212.7" y="76.2">U1</text>
<text x="157.7" y="81.3">M1</text>
<text x="157.9" y="83.8">N3</text>
<text x="158.3" y="78.7">L1</text>
<text x="212.7" y="78.7">U2</text>
<text x="212.7" y="81.3">U3</text>
<text x="212.7" y="83.8">T1</text>
<text x="157.9" y="86.4">N2</text>
<text x="158.1" y="88.9">E5</text>
<text x="212.7" y="86.4">R1</text>
<text x="212.7" y="88.9">AD4</text>
<text x="158.2" y="91.4">F5</text>
<text x="158.2" y="94">F3</text>
<text x="212.7" y="91.4">AD3</text>
<text x="212.7" y="94">AD5</text>
<text x="157.8" y="99.1">G5</text>
<text x="157.9" y="101.6">H5</text>
<text x="158.2" y="96.5">F4</text>
<text x="212.7" y="96.5">AC5</text>
<text x="212.7" y="99.1">AB4</text>
<text x="212.7" y="101.6">AB3</text>
<text x="157.9" y="104.1">H3</text>
<text x="157.9" y="106.7">H4</text>
<text x="212.7" y="104.1">AB5</text>
<text x="212.7" y="106.7">AA5</text>
<text x="158.1" y="109.2">K3</text>
<text x="158.1" y="111.8">K4</text>
<text x="212.7" y="109.2">Y5</text>
<text x="212.7" y="111.8">W5</text>
<text x="157.7" y="116.8">M5</text>
<text x="157.7" y="119.4">M3</text>
<text x="158.3" y="114.3">L5</text>
<text x="212.7" y="114.3">V4</text>
<text x="212.7" y="116.8">V3</text>
<text x="212.7" y="119.4">V5</text>
<text x="157.7" y="121.9">M4</text>
<text x="157.9" y="124.5">N5</text>
<text x="212.7" y="121.9">U5</text>
<text x="212.7" y="124.5">T4</text>
<text x="158.1" y="127">P5</text>
<text x="212.7" y="127">T3</text>
<text x="158.5" y="132.1">J3</text>
<text x="158.5" y="134.6">J2</text>
<text x="158.5" y="137.2">J5</text>
<text x="212.7" y="132.1">Y1</text>
<text x="212.7" y="134.6">W1</text>
<text x="212.7" y="137.2">Y4</text>
<text x="158.1" y="139.7">K5</text>
<text x="212.7" y="139.7">Y3</text>
<text x="157.9" y="144.8">N1</text>
<text x="158.1" y="147.3">P1</text>
<text x="158.1" y="149.9">P3</text>
<text x="212.7" y="144.8">R2</text>
<text x="212.7" y="147.3">R3</text>
<text x="212.7" y="149.9">T5</text>
<text x="158.1" y="152.4">P4</text>
<text x="212.7" y="152.4">R5</text>
<text x="200.5" y="172.6">&lt;Core Design&gt;</text>
<text x="243.7" y="184">21F, 88, Sec.1, Hsin Tai Wu Rd., Hsichih,</text>
<text x="200.5" y="191.6">Title</text>
<text x="243.7" y="186.6">Taipei Hsien 221, Taiwan, R.O.C.</text>
<text x="200.5" y="199.2">Size</text>
<text x="203" y="201.8">A4</text>
<text x="210.6" y="199.2">Document Number</text>
<text x="284.3" y="199.2">Rev</text>
<text x="200.5" y="206.8">Date:</text>
<text x="208.1" y="206.8">Thursday, March 04, 2010</text>
<text x="251.3" y="206.8">Sheet</text>
<text x="261.4" y="206.8">8</text>
<text x="271.6" y="206.8">of</text>
<text x="284.3" y="206.8">95</text>
</g>
<g font-size="2.3" fill="#000080">
<text x="59.4" y="17.8" transform="rotate(90 59.4 17.8)">SC22U6D3V5MX-2GP</text>
<text x="72.1" y="17.8" transform="rotate(90 72.1 17.8)">SC4D7U6D3V3KX-GP</text>
<text x="84.8" y="17.8" transform="rotate(90 84.8 17.8)">SC4D7U6D3V3KX-GP</text>
<text x="97.5" y="17.8" transform="rotate(90 97.5 17.8)">SCD22U10V2KX-1GP</text>
<text x="110.2" y="17.8" transform="rotate(90 110.2 17.8)">SCD22U10V2KX-1GP</text>
<text x="122.9" y="17.8" transform="rotate(90 122.9 17.8)">SC180P50V2JN-1GP</text>
<text x="135.6" y="17.8" transform="rotate(90 135.6 17.8)">SC180P50V2JN-1GP</text>
<text x="67.1" y="22.9" transform="rotate(90 67.1 22.9)">C801</text>
<text x="79.8" y="22.9" transform="rotate(90 79.8 22.9)">C802</text>
<text x="92.5" y="22.9" transform="rotate(90 92.5 22.9)">C803</text>
<text x="105.2" y="22.9" transform="rotate(90 105.2 22.9)">C804</text>
<text x="117.9" y="22.9" transform="rotate(90 117.9 22.9)">C805</text>
<text x="130.6" y="22.9" transform="rotate(90 130.6 22.9)">C806</text>
<text x="143.3" y="22.9" transform="rotate(90 143.3 22.9)">C807</text>
<text x="162.6" y="30.1">CPU1A</text>
</g>
<g font-size="2.3" fill="#00f">
<text x="203.3" y="29.8">1 OF 6</text>
<text x="186.4" y="43.7" transform="rotate(-90 186.4 43.7)">DANUBE</text>
</g>
<g font-size="2.3" fill="#004080">
<text x="163.9" y="36.7">VLDT_A0</text>
<text x="163.9" y="39.2">VLDT_A1</text>
<text x="163.9" y="41.7">VLDT_A2</text>
<text x="199.7" y="36.7">VLDT_B0</text>
<text x="199.7" y="39.2">VLDT_B1</text>
<text x="199.7" y="41.7">VLDT_B2</text>
<text x="163.9" y="44.3">VLDT_A3</text>
<text x="199.7" y="44.3">VLDT_B3</text>
<text x="163.9" y="49.4">L0_CADIN_H0</text>
<text x="163.9" y="51.9">L0_CADIN_L0</text>
<text x="192" y="49.4">L0_CADOUT_H0</text>
<text x="192.4" y="51.9">L0_CADOUT_L0</text>
<text x="163.9" y="54.4">L0_CADIN_H1</text>
<text x="163.9" y="57">L0_CADIN_L1</text>
<text x="163.9" y="59.5">L0_CADIN_H2</text>
<text x="192" y="54.4">L0_CADOUT_H1</text>
<text x="192" y="59.5">L0_CADOUT_H2</text>
<text x="192.4" y="57">L0_CADOUT_L1</text>
<text x="163.9" y="62.1">L0_CADIN_L2</text>
<text x="163.9" y="64.6">L0_CADIN_H3</text>
<text x="192" y="64.6">L0_CADOUT_H3</text>
<text x="192.4" y="62.1">L0_CADOUT_L2</text>
<text x="163.9" y="67.1">L0_CADIN_L3</text>
<text x="163.9" y="69.7">L0_CADIN_H4</text>
<text x="192" y="69.7">L0_CADOUT_H4</text>
<text x="192.4" y="67.1">L0_CADOUT_L3</text>
<text x="163.9" y="72.2">L0_CADIN_L4</text>
<text x="163.9" y="74.8">L0_CADIN_H5</text>
<text x="163.9" y="77.3">L0_CADIN_L5</text>
<text x="192" y="74.8">L0_CADOUT_H5</text>
<text x="192.4" y="72.2">L0_CADOUT_L4</text>
<text x="192.4" y="77.3">L0_CADOUT_L5</text>
<text x="163.9" y="79.8">L0_CADIN_H6</text>
<text x="163.9" y="82.4">L0_CADIN_L6</text>
<text x="192" y="79.8">L0_CADOUT_H6</text>
<text x="192.4" y="82.4">L0_CADOUT_L6</text>
<text x="163.9" y="84.9">L0_CADIN_H7</text>
<text x="163.9" y="87.5">L0_CADIN_L7</text>
<text x="192" y="84.9">L0_CADOUT_H7</text>
<text x="192.4" y="87.5">L0_CADOUT_L7</text>
<text x="163.9" y="90">L0_CADIN_H8</text>
<text x="163.9" y="92.5">L0_CADIN_L8</text>
<text x="163.9" y="95.1">L0_CADIN_H9</text>
<text x="192" y="90">L0_CADOUT_H8</text>
<text x="192" y="95.1">L0_CADOUT_H9</text>
<text x="192.4" y="92.5">L0_CADOUT_L8</text>
<text x="163.9" y="97.6">L0_CADIN_L9</text>
<text x="163.9" y="100.2">L0_CADIN_H10</text>
<text x="190.7" y="100.2">L0_CADOUT_H10</text>
<text x="192.4" y="97.6">L0_CADOUT_L9</text>
<text x="163.9" y="102.7">L0_CADIN_L10</text>
<text x="163.9" y="105.2">L0_CADIN_H11</text>
<text x="163.9" y="107.8">L0_CADIN_L11</text>
<text x="190.7" y="105.2">L0_CADOUT_H11</text>
<text x="191.1" y="102.7">L0_CADOUT_L10</text>
<text x="191.1" y="107.8">L0_CADOUT_L11</text>
<text x="163.9" y="110.3">L0_CADIN_H12</text>
<text x="163.9" y="112.9">L0_CADIN_L12</text>
<text x="190.7" y="110.3">L0_CADOUT_H12</text>
<text x="191.1" y="112.9">L0_CADOUT_L12</text>
<text x="163.9" y="115.4">L0_CADIN_H13</text>
<text x="163.9" y="117.9">L0_CADIN_L13</text>
<text x="190.7" y="115.4">L0_CADOUT_H13</text>
<text x="191.1" y="117.9">L0_CADOUT_L13</text>
<text x="163.9" y="120.5">L0_CADIN_H14</text>
<text x="163.9" y="123">L0_CADIN_L14</text>
<text x="163.9" y="125.6">L0_CADIN_H15</text>
<text x="190.7" y="120.5">L0_CADOUT_H14</text>
<text x="190.7" y="125.6">L0_CADOUT_H15</text>
<text x="191.1" y="123">L0_CADOUT_L14</text>
<text x="163.9" y="128.1">L0_CADIN_L15</text>
<text x="191.1" y="128.1">L0_CADOUT_L15</text>
<text x="163.9" y="133.2">L0_CLKIN_H0</text>
<text x="163.9" y="135.7">L0_CLKIN_L0</text>
<text x="192.4" y="133.2">L0_CLKOUT_H0</text>
<text x="192.7" y="135.7">L0_CLKOUT_L0</text>
<text x="163.9" y="138.3">L0_CLKIN_H1</text>
<text x="163.9" y="140.8">L0_CLKIN_L1</text>
<text x="192.4" y="138.3">L0_CLKOUT_H1</text>
<text x="192.7" y="140.8">L0_CLKOUT_L1</text>
<text x="163.9" y="145.9">L0_CTLIN_H0</text>
<text x="163.9" y="148.4">L0_CTLIN_L0</text>
<text x="192.5" y="145.9">L0_CTLOUT_H0</text>
<text x="192.9" y="148.4">L0_CTLOUT_L0</text>
<text x="163.9" y="151">L0_CTLIN_H1</text>
<text x="163.9" y="153.5">L0_CTLIN_L1</text>
<text x="192.5" y="151">L0_CTLOUT_H1</text>
<text x="192.9" y="153.5">L0_CTLOUT_L1</text>
</g>
<g font-size="2.3" fill="#f00">
<text x="107.8" y="49.1">(12) HT_NB_CPU_CAD_H0</text>
<text x="107.8" y="51.6">(12) HT_NB_CPU_CAD_L0</text>
<text x="241.9" y="51.6">HT_CPU_NB_CAD_L0</text>
<text x="241.9" y="49.1">HT_CPU_NB_CAD_H0</text>
<text x="267.5" y="51.6">(12)</text>
<text x="268.1" y="49.1">(12)</text>
<text x="107.8" y="59.3">(12) HT_NB_CPU_CAD_H2</text>
<text x="107.8" y="56.7">(12) HT_NB_CPU_CAD_L1</text>
<text x="107.8" y="54.2">(12) HT_NB_CPU_CAD_H1</text>
<text x="241.9" y="59.3">HT_CPU_NB_CAD_H2</text>
<text x="241.9" y="56.7">HT_CPU_NB_CAD_L1</text>
<text x="241.9" y="54.2">HT_CPU_NB_CAD_H1</text>
<text x="267.5" y="56.7">(12)</text>
<text x="268.1" y="59.3">(12)</text>
<text x="268.1" y="54.2">(12)</text>
<text x="107.8" y="64.3">(12) HT_NB_CPU_CAD_H3</text>
<text x="107.8" y="61.8">(12) HT_NB_CPU_CAD_L2</text>
<text x="241.9" y="64.3">HT_CPU_NB_CAD_H3</text>
<text x="241.9" y="61.8">HT_CPU_NB_CAD_L2</text>
<text x="267.5" y="61.8">(12)</text>
<text x="268.1" y="64.3">(12)</text>
<text x="107.8" y="66.9">(12) HT_NB_CPU_CAD_L3</text>
<text x="107.8" y="72">(12) HT_NB_CPU_CAD_L4</text>
<text x="107.8" y="69.4">(12) HT_NB_CPU_CAD_H4</text>
<text x="241.9" y="69.4">HT_CPU_NB_CAD_H4</text>
<text x="241.9" y="72">HT_CPU_NB_CAD_L4</text>
<text x="241.9" y="66.9">HT_CPU_NB_CAD_L3</text>
<text x="267.5" y="72">(12)</text>
<text x="267.5" y="66.9">(12)</text>
<text x="268.1" y="69.4">(12)</text>
<text x="107.8" y="74.5">(12) HT_NB_CPU_CAD_H5</text>
<text x="107.8" y="77">(12) HT_NB_CPU_CAD_L5</text>
<text x="241.9" y="74.5">HT_CPU_NB_CAD_H5</text>
<text x="241.9" y="77">HT_CPU_NB_CAD_L5</text>
<text x="267.5" y="77">(12)</text>
<text x="268.1" y="74.5">(12)</text>
<text x="107.8" y="82.1">(12) HT_NB_CPU_CAD_L6</text>
<text x="107.8" y="79.6">(12) HT_NB_CPU_CAD_H6</text>
<text x="241.9" y="79.6">HT_CPU_NB_CAD_H6</text>
<text x="241.9" y="82.1">HT_CPU_NB_CAD_L6</text>
<text x="267.5" y="82.1">(12)</text>
<text x="268.1" y="79.6">(12)</text>
<text x="107.8" y="89.7">(12) HT_NB_CPU_CAD_H8</text>
<text x="107.8" y="87.2">(12) HT_NB_CPU_CAD_L7</text>
<text x="107.8" y="84.7">(12) HT_NB_CPU_CAD_H7</text>
<text x="241.9" y="84.7">HT_CPU_NB_CAD_H7</text>
<text x="241.9" y="89.7">HT_CPU_NB_CAD_H8</text>
<text x="241.9" y="87.2">HT_CPU_NB_CAD_L7</text>
<text x="267.5" y="87.2">(12)</text>
<text x="268.1" y="84.7">(12)</text>
<text x="268.1" y="89.7">(12)</text>
<text x="107.8" y="94.8">(12) HT_NB_CPU_CAD_H9</text>
<text x="107.8" y="92.3">(12) HT_NB_CPU_CAD_L8</text>
<text x="241.9" y="92.3">HT_CPU_NB_CAD_L8</text>
<text x="241.9" y="94.8">HT_CPU_NB_CAD_H9</text>
<text x="267.5" y="92.3">(12)</text>
<text x="268.1" y="94.8">(12)</text>
<text x="107.8" y="99.9">(12) HT_NB_CPU_CAD_H10</text>
<text x="107.8" y="97.4">(12) HT_NB_CPU_CAD_L9</text>
<text x="241.9" y="99.9">HT_CPU_NB_CAD_H10</text>
<text x="241.9" y="97.4">HT_CPU_NB_CAD_L9</text>
<text x="267.5" y="97.4">(12)</text>
<text x="269.3" y="99.9">(12)</text>
<text x="107.8" y="107.5">(12) HT_NB_CPU_CAD_L11</text>
<text x="107.8" y="105">(12) HT_NB_CPU_CAD_H11</text>
<text x="107.8" y="102.4">(12) HT_NB_CPU_CAD_L10</text>
<text x="241.9" y="105">HT_CPU_NB_CAD_H11</text>
<text x="241.9" y="102.4">HT_CPU_NB_CAD_L10</text>
<text x="241.9" y="107.5">HT_CPU_NB_CAD_L11</text>
<text x="268.8" y="102.4">(12)</text>
<text x="268.8" y="107.5">(12)</text>
<text x="269.3" y="105">(12)</text>
<text x="107.8" y="112.6">(12) HT_NB_CPU_CAD_L12</text>
<text x="107.8" y="110.1">(12) HT_NB_CPU_CAD_H12</text>
<text x="241.9" y="110.1">HT_CPU_NB_CAD_H12</text>
<text x="241.9" y="112.6">HT_CPU_NB_CAD_L12</text>
<text x="268.8" y="112.6">(12)</text>
<text x="269.3" y="110.1">(12)</text>
<text x="107.8" y="115.1">(12) HT_NB_CPU_CAD_H13</text>
<text x="107.8" y="117.7">(12) HT_NB_CPU_CAD_L13</text>
<text x="241.9" y="115.1">HT_CPU_NB_CAD_H13</text>
<text x="241.9" y="117.7">HT_CPU_NB_CAD_L13</text>
<text x="268.8" y="117.7">(12)</text>
<text x="269.3" y="115.1">(12)</text>
<text x="107.8" y="122.8">(12) HT_NB_CPU_CAD_L14</text>
<text x="107.8" y="120.2">(12) HT_NB_CPU_CAD_H14</text>
<text x="107.8" y="125.3">(12) HT_NB_CPU_CAD_H15</text>
<text x="241.9" y="125.3">HT_CPU_NB_CAD_H15</text>
<text x="241.9" y="120.2">HT_CPU_NB_CAD_H14</text>
<text x="241.9" y="122.8">HT_CPU_NB_CAD_L14</text>
<text x="268.8" y="122.8">(12)</text>
<text x="269.3" y="125.3">(12)</text>
<text x="269.3" y="120.2">(12)</text>
<text x="107.8" y="127.8">(12) HT_NB_CPU_CAD_L15</text>
<text x="241.9" y="127.8">HT_CPU_NB_CAD_L15</text>
<text x="268.8" y="127.8">(12)</text>
<text x="107.8" y="132.9">(12) HT_NB_CPU_CLK_H0</text>
<text x="107.8" y="135.5">(12) HT_NB_CPU_CLK_L0</text>
<text x="241.9" y="132.9">HT_CPU_NB_CLK_H0</text>
<text x="241.9" y="135.5">HT_CPU_NB_CLK_L0</text>
<text x="267" y="135.5">(12)</text>
<text x="267.5" y="132.9">(12)</text>
<text x="107.8" y="138">(12) HT_NB_CPU_CLK_H1</text>
<text x="107.8" y="140.5">(12) HT_NB_CPU_CLK_L1</text>
<text x="241.9" y="140.5">HT_CPU_NB_CLK_L1</text>
<text x="241.9" y="138">HT_CPU_NB_CLK_H1</text>
<text x="267" y="140.5">(12)</text>
<text x="267.5" y="138">(12)</text>
<text x="107.8" y="145.6">(12) HT_NB_CPU_CTL_H0</text>
<text x="107.8" y="148.2">(12) HT_NB_CPU_CTL_L0</text>
<text x="241.9" y="145.6">HT_CPU_NB_CTL_H0</text>
<text x="241.9" y="148.2">HT_CPU_NB_CTL_L0</text>
<text x="266.8" y="148.2">(12)</text>
<text x="267.3" y="145.6">(12)</text>
<text x="107.8" y="153.2">(12) HT_NB_CPU_CTL_L1</text>
<text x="107.8" y="150.7">(12) HT_NB_CPU_CTL_H1</text>
<text x="241.9" y="150.7">HT_CPU_NB_CTL_H1</text>
<text x="241.9" y="153.2">HT_CPU_NB_CTL_L1</text>
<text x="266.8" y="153.2">(12)</text>
<text x="267.3" y="150.7">(12)</text>
</g>
<g font-size="1.8">
<text x="31.8" y="1.9">5</text>
<text x="90.1" y="1.9">4</text>
<text x="148.5" y="1.9">3</text>
<text x="206.9" y="1.9">2</text>
<text x="265.3" y="1.9">1</text>
<text x=".7" y="29.8">D</text>
<text x="295.1" y="29.8">D</text>
<text x=".7" y="80.9">C</text>
<text x="295.1" y="80.9">C</text>
<text x=".7" y="132.1">B</text>
<text x="295.1" y="132.1">B</text>
<text x=".7" y="183.3">A</text>
<text x="295.1" y="183.3">A</text>
<text x="31.8" y="209.2">5</text>
<text x="90.1" y="209.2">4</text>
<text x="148.5" y="209.2">3</text>
<text x="206.9" y="209.2">2</text>
<text x="265.3" y="209.2">1</text>
</g>
</svg>
